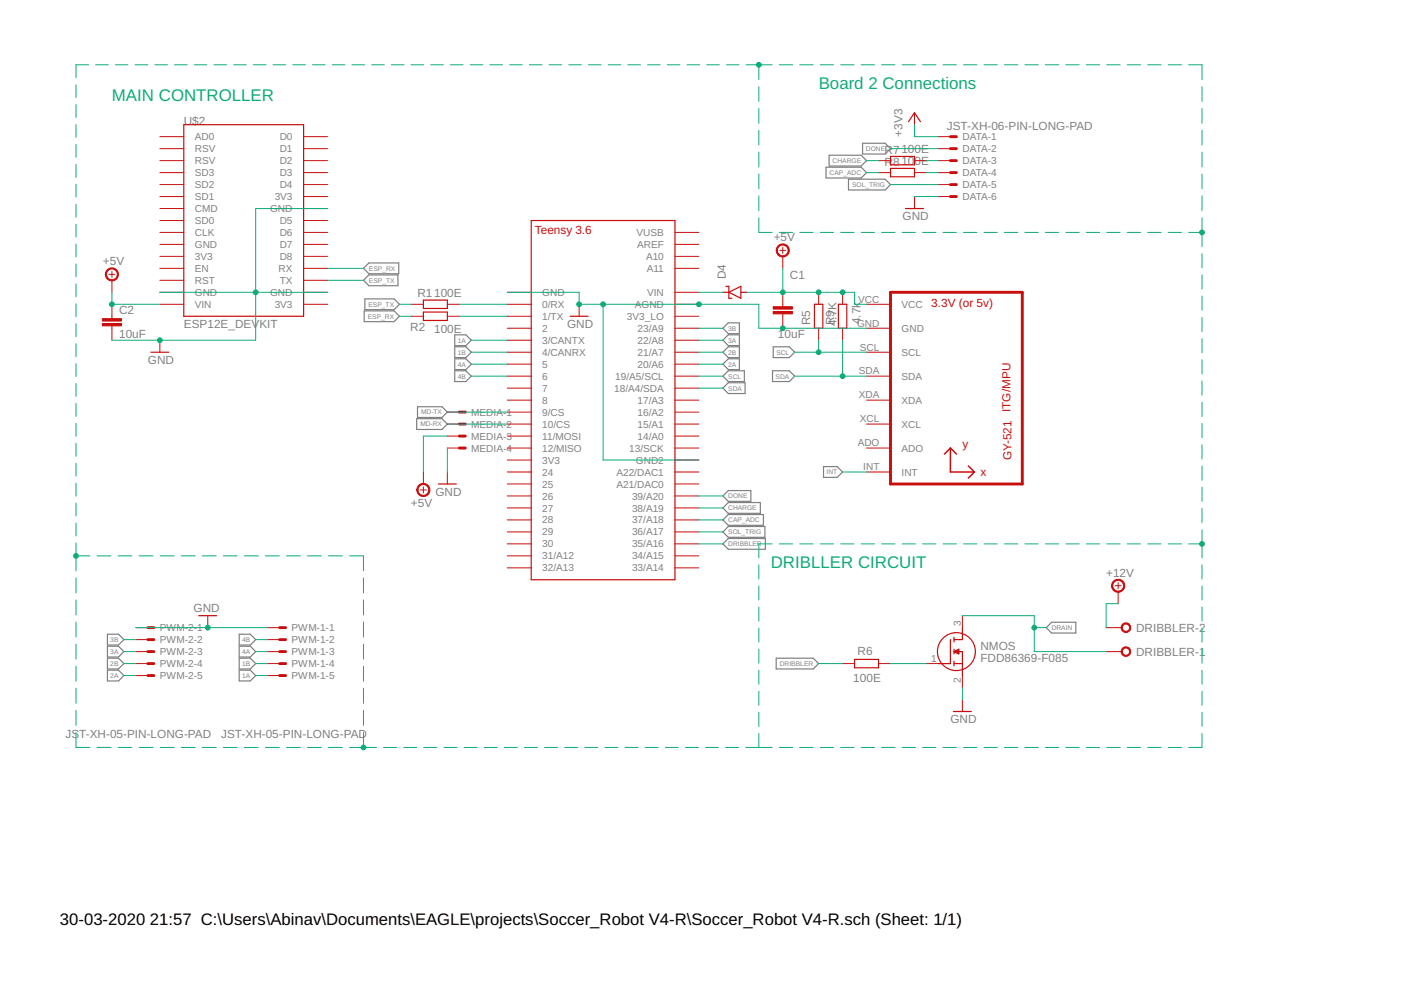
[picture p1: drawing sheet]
<svg xmlns="http://www.w3.org/2000/svg" width="297mm" height="210mm" viewBox="0 0 297 210" stroke-linecap="round" stroke-linejoin="round" font-family="sans-serif">
<g fill="none" stroke="#808080" stroke-width=".25">
<path d="M175.1 35.5h7.5l1.1 1.1-1.1 1.1h-7.5zM175.8 32.9h6.8l1.1 1.2-1.1 1.1h-6.8zM179.9 38h7.8l1.1 1.1-1.1 1.2h-7.8zM182.9 30.4h4.8l1.1 1.1-1.1 1.2h-4.8zM77.1 56.9l1.1-1.1h6.3v2.2h-6.3zM77.1 59.4l1.1-1.1h6.2v2.3h-6.2zM77.2 65.9h6.3l1.2 1.2-1.2 1.1h-6.3zM77.4 63.4h6.1l1.2 1.1-1.2 1.2h-6.1zM96.4 71h2.4l1.1 1.1-1.1 1.2h-2.4zM96.4 73.5h2.4l1.1 1.2-1.1 1.1h-2.4zM96.4 76.1h2.4l1.1 1.1-1.1 1.2h-2.4zM96.4 78.6h2.4l1.1 1.2-1.1 1.1h-2.4z"/>
<path d="M154.4 71h2.4v2.3h-2.4l-1.1-1.2zM154.4 73.5h2.4v2.3h-2.4l-1.1-1.1zM154.4 76.1h2.4v2.3h-2.4l-1.1-1.2zM154.4 78.6h3.4v2.3h-3.4l-1.1-1.1zM154.4 68.5h2.4v2.2h-2.4l-1.1-1.1zM163.8 78.6h3.5l1.2 1.2-1.2 1.1h-3.5zM163.9 73.5h3.4l1.2 1.2-1.2 1.1h-3.4zM88.3 88.8h5.4l1.1 1.1-1.1 1.2h-5.4zM88.5 86.2h5.2l1.1 1.2-1.1 1.1h-5.2zM154.4 81.2h3.6v2.2h-3.6l-1.1-1.1zM174.6 98.9h2.9l1.1 1.2-1.1 1.1h-2.9zM153.3 115.3l1.1-1.1h7.9v2.3h-7.9z"/>
<path d="M153.3 105.2l1.1-1.2h4.8v2.3h-4.8zM153.3 112.8l1.1-1.2h7.8v2.3h-7.8zM153.3 107.7l1.1-1.1h6.8v2.2h-6.8zM153.3 110.2l1.1-1.1h7.5v2.3h-7.5zM22.8 139.6h2.3l1.2 1.1-1.2 1.1h-2.3zM22.8 137h2.3l1.2 1.2-1.2 1.1h-2.3zM22.8 134.5h2.3l1.2 1.1-1.2 1.2h-2.3zM50.7 134.5h2.4l1.1 1.1-1.1 1.2h-2.4zM50.7 137h2.4l1.1 1.2-1.1 1.1h-2.4zM50.7 139.6h2.4l1.1 1.1-1.1 1.1h-2.4zM164.6 139.6h7.8l1.2 1.1-1.2 1.1h-7.8zM221.8 133.1l1.2-1.2h5.1v2.3h-5.1z"/>
<path d="M22.8 142.1h2.3l1.2 1.1-1.2 1.2h-2.3zM50.7 142.1h2.4l1.1 1.1-1.1 1.2h-2.4z"/>
</g>
<g fill="none" stroke="#c90d0c" stroke-width=".25">
<path d="M39 26.4h25.4v40.7h-25.4zM188.8 33.2h5.1v1.7h-5.1zM188.8 35.7h5.1v1.8h-5.1zM192.6 25.8l1.3-1.9 1.3 1.9M112.6 46.8h30.5v76.1h-30.5zM192 44.2h3.8M32 74.7h3.8M89.8 63.6h5v1.8h-5zM89.8 66.2h5v1.7h-5zM120.9 67.1h3.8M153.3 62h1.2M153.9 60.7h.6v2.5h.7"/>
<path d="M154.5 62l2.6-1.3v2.5zM157.1 62h1.2M172.7 64.5h1.8v5.1h-1.8zM177.8 64.5h1.7v5.1h-1.7zM92.9 102.6h3.9M42.1 130.5h3.9M181.2 139.8h5.1v1.8h-5.1zM201.5 135.6v5.1h-2.5M202.3 138.2h1.7v5M202.3 135.1v1M202.3 137.6v1.1M202.3 138.2l1-.6v1.1z"/>
<path d="M202.5 138.3h.8M202.5 138h.8M202.9 138.5h.4M203 137.8h.3M204 133.1v2.5h-1.7M202.1 150.9h3.9M202.3 140.7h1.7M202.3 140.2v1"/>
<circle cx="202.8" cy="138.2" r="4"/>
</g>
<g fill="none" stroke="#c90d0c" stroke-width=".21">
<path d="M33.9 29h5.1M33.9 31.5h5.1M33.9 34.1h5.1M33.9 36.6h5.1M33.9 39.1h5.1M64.4 29h5M64.4 31.5h5M64.4 34.1h5M64.4 36.6h5M64.4 39.1h5M186.3 34.1h2.5M186.3 36.6h2.5"/>
<path d="M193.9 34.1h2.5M193.9 36.6h2.5M193.9 23.9v2.5M199 29h2.5M199 31.5h2.5M199 34.1h2.5M199 36.6h2.5M199 39.1h2.5M23.1 58.2h1.3M23.7 57.5v1.3M23.7 59.4v2.6M33.9 41.7h5.1"/>
<path d="M33.9 44.2h5.1M33.9 46.8h5.1M33.9 49.3h5.1M33.9 51.8h5.1M33.9 54.4h5.1M33.9 56.9h5.1M33.9 59.4h5.1M64.4 41.7h5M64.4 44.2h5M64.4 46.8h5M64.4 49.3h5M64.4 51.8h5"/>
<path d="M64.4 54.4h5M64.4 56.9h5M64.4 59.4h5M143.1 49.3h5.1M143.1 51.8h5.1M143.1 54.4h5.1M143.1 56.9h5.1M165.3 53.1h1.3M166 52.5v1.2M166 54.4v2.5M193.9 41.7v2.5M199 41.7h2.5"/>
<path d="M23.7 64.5v3.1M23.7 69.1v3M33.9 72.1v2.6M33.9 62h5.1M33.9 64.5h5.1M64.4 62h5M64.4 64.5h5M87.2 64.5h2.6M87.2 67.1h2.6M94.8 64.5h2.6M94.8 67.1h2.6M107.5 62h5.1"/>
<path d="M107.5 64.5h5.1M107.5 67.1h5.1M107.5 69.6h5.1M107.5 74.7h5.1M107.5 79.8h5.1M107.5 72.1h5.1M107.5 77.2h5.1M122.8 64.5v2.6M143.1 62h5.1M143.1 64.5h5.1M143.1 67.1h5.1M143.1 69.6h5.1"/>
<path d="M143.1 74.7h5.1M143.1 79.8h5.1M143.1 72.1h5.1M143.1 77.2h5.1M166 62v3M166 66.5v3.1M173.6 62v2.5M173.6 69.6v2.5M178.6 62v2.5M178.6 69.6v2.5M183.7 64.5h5.1M183.7 69.6h5.1"/>
<path d="M183.7 74.7h5.1M183.7 79.8h5.1M94.8 89.9h2.6M94.8 95h2.6M94.8 87.4h2.6M94.8 92.5h2.6M107.5 84.8h5.1M107.5 89.9h5.1M107.5 95h5.1M107.5 82.3h5.1M107.5 87.4h5.1M107.5 92.5h5.1"/>
<path d="M107.5 97.5h5.1M143.1 84.8h5.1M143.1 89.9h5.1M143.1 95h5.1M143.1 82.3h5.1M143.1 87.4h5.1M143.1 92.5h5.1M143.1 97.5h5.1M183.7 84.8h5.1M183.7 89.9h5.1M183.7 95h5.1M89.1 103.9h1.3"/>
<path d="M89.8 100.1v2.5M89.8 103.3v1.2M94.8 100.1v2.5M107.5 100.1h5.1M107.5 102.6h5.1M107.5 105.2h5.1M107.5 107.7h5.1M107.5 110.2h5.1M107.5 112.8h5.1M107.5 115.3h5.1M107.5 117.9h5.1M143.1 100.1h5.1"/>
<path d="M143.1 102.6h5.1M143.1 105.2h5.1M143.1 107.7h5.1M143.1 110.2h5.1M143.1 112.8h5.1M143.1 115.3h5.1M143.1 117.9h5.1M183.7 100.1h5.1M28.8 133.1h2.5M28.8 135.6h2.5M28.8 138.2h2.5M44 130.5v2.6"/>
<path d="M56.7 133.1h2.6M56.7 135.6h2.6M56.7 138.2h2.6M107.5 120.4h5.1M143.1 120.4h5.1M204 130.5v2.6M234.5 133.1h3.3M234.5 138.2h3.3M236.4 124.2h1.3M237.1 123.5v1.3M237.1 125.5v2.5M28.8 140.7h2.5"/>
<path d="M28.8 143.2h2.5M56.7 140.7h2.6M56.7 143.2h2.6M178.6 140.7h2.6M186.3 140.7h2.5M196.4 140.7h2.6M204 143.2v2.6M204 148.3v2.6"/>
</g>
<g fill="#c90d0c" stroke="#c90d0c" stroke-width=".21">
<path d="M164.9 52.1a1.4 1.4 0 0 1 2.3 .2 1.4 1.4 0 0 1-.8 2.1 1.4 1.4 0 0 1-1.8-1.3h.2a1.14 1.14 0 0 1 1.7-1 1.14 1.14 0 0 1 .1 2 1.14 1.14 0 0 1-1.8-.7v-.3h-.2z" fill-rule="evenodd"/>
<path d="M22.7 57.2a1.4 1.4 0 0 1 2.2 .3 1.4 1.4 0 0 1-.8 2 1.4 1.4 0 0 1-1.8-1.3h.3a1.15 1.15 0 0 1 1.6-1.1 1.15 1.15 0 0 1 .3 1.9 1.15 1.15 0 0 1-1.9-.5v-.3h-.3z" fill-rule="evenodd"/>
<path d="M238.1 137.4a1.03 1.03 0 0 1 1.5 .3 1.03 1.03 0 0 1-.6 1.4 1.03 1.03 0 0 1-1.3-.9h.3a.77 .77 0 0 1 1.1-.7 .77 .77 0 0 1 .1 1.3 .77 .77 0 0 1-1.2-.4v-.2h-.3z" fill-rule="evenodd"/>
<path d="M238.1 132.3a1.03 1.03 0 0 1 1.5 .3 1.03 1.03 0 0 1-.6 1.5 1.03 1.03 0 0 1-1.3-1h.3a.77 .77 0 0 1 1.1-.7 .77 .77 0 0 1 .1 1.3 .77 .77 0 0 1-1.2-.4v-.2h-.3z" fill-rule="evenodd"/>
<path d="M236.1 123.2a1.4 1.4 0 0 1 2.2 .3 1.4 1.4 0 0 1-.9 2 1.4 1.4 0 0 1-1.7-1.3h.2a1.15 1.15 0 0 1 1.6-1.1 1.15 1.15 0 0 1 .3 1.9 1.15 1.15 0 0 1-1.8-.5l-.1-.3h-.2z" fill-rule="evenodd"/>
<path d="M88.8 102.9a1.39 1.39 0 0 1 2.2 .3 1.39 1.39 0 0 1-.9 2 1.39 1.39 0 0 1-1.7-1.3h.2a1.14 1.14 0 0 1 1.7-1 1.14 1.14 0 0 1 .1 2 1.14 1.14 0 0 1-1.8-.7v-.3h-.2z" fill-rule="evenodd"/>
</g>
<g fill="#c90d0c" stroke="#c90d0c" stroke-width=".21">
<path d="M163.9 66h4.1v.5h-4.1z"/>
<path d="M163.9 65h4.1v.5h-4.1z"/>
<path d="M21.7 68.6h4.1v.5h-4.1z"/>
<path d="M21.7 67.6h4.1v.5h-4.1z"/>
</g>
<g fill="none" stroke="#c90d0c" stroke-width=".61">
<path d="M201.5 29h1.3M201.5 31.5h1.3M201.5 34.1h1.3M201.5 36.6h1.3M201.5 39.1h1.3M201.5 41.7h1.3M188.8 62h27.9v40.6h-27.9zM97.4 87.4h1.3M97.4 89.9h1.3M97.4 92.5h1.3M97.4 95h1.3M31.3 133.1h1.3"/>
<path d="M31.3 135.6h1.3M31.3 138.2h1.3M59.3 133.1h1.3M59.3 135.6h1.3M59.3 138.2h1.3M31.3 140.7h1.3M31.3 143.2h1.3M59.3 140.7h1.3M59.3 143.2h1.3"/>
</g>
<path d="M201.5 95v5.1h5.1M201.5 95l1.3 1.3M201.5 95l-1.3 1.3M205.3 98.8l1.3 1.3M206.6 100.1l-1.3 1.2" fill="none" stroke="#c90d0c" stroke-width=".32"/>
<g fill="none" stroke="#0dab76" stroke-width=".21">
<path d="M16.1 18v2.7M18.8 13.7h-2.7v2.8M20.3 13.7h2.7M24.5 13.7h2.6M28.6 13.7h2.7M32.8 13.7h2.7M37 13.7h2.7M41.2 13.7h2.7M45.4 13.7h2.6M49.6 13.7h2.6M53.7 13.7h2.7M57.9 13.7h2.7"/>
<path d="M62.1 13.7h2.6M66.3 13.7h2.6M70.4 13.7h2.7M74.6 13.7h2.7M78.8 13.7h2.7M83 13.7h2.7M87.1 13.7h2.7M91.3 13.7h2.7M95.5 13.7h2.7M99.7 13.7h2.7M103.9 13.7h2.7M108.1 13.7h2.6"/>
<path d="M112.2 13.7h2.7M116.4 13.7h2.7M120.6 13.7h2.7M124.8 13.7h2.6M128.9 13.7h2.7M133.1 13.7h2.7M137.3 13.7h2.7M141.5 13.7h2.7M145.7 13.7h2.6M149.8 13.7h2.7M154 13.7h2.7M158.2 13.7h5.5"/>
<path d="M160.9 13.7v3.2M160.9 18.4v3.1M165.2 13.7h2.9M169.6 13.7h2.8M173.9 13.7h2.8M178.2 13.7h2.9M182.6 13.7h2.8M186.9 13.7h2.9M191.3 13.7h2.8M195.6 13.7h2.8M199.9 13.7h2.9M204.3 13.7h2.8"/>
<path d="M208.6 13.7h2.9M213 13.7h2.8M217.3 13.7h2.8M221.6 13.7h2.9M226 13.7h2.8M230.3 13.7h2.9M234.7 13.7h2.8M239 13.7h2.8M243.3 13.7h2.9M247.7 13.7h2.8M252 13.7h2.8v3.2M254.8 18.4v3.1"/>
<path d="M16.1 22.2v2.7M16.1 26.4v2.7M16.1 30.6v2.8M16.1 34.9v2.7M16.1 39.1v2.7M160.9 23v3.1M160.9 27.6v3.2M160.9 32.3v3.1M160.9 36.9v3.1M183.7 34.1h2.6M183.7 36.6h2.6M188.8 31.5h10.2"/>
<path d="M188.8 39.1h10.2M193.9 26.4v2.6h5.1M196.4 34.1h2.6M196.4 36.6h2.6M254.8 23v3.1M254.8 27.6v3.2M254.8 32.3v3.1M254.8 36.9v3.1M16.1 43.3v2.7M16.1 47.5v2.7M16.1 51.8v2.7M16.1 56v2.7"/>
<path d="M69.4 44.2h-15.2v27.9h-30.5M69.4 56.9h7.7M69.4 59.4h7.7M160.9 41.5v3.2M160.9 46.2v3.1h2.8M165.2 49.3h2.9M166 56.9v5.1M169.6 49.3h2.8M173.9 49.3h2.8M178.2 49.3h2.9M182.6 49.3h2.8M186.9 49.3h2.9"/>
<path d="M191.3 49.3h2.8M193.9 41.7h5.1M195.6 49.3h2.8M199.9 49.3h2.9M204.3 49.3h2.8M208.6 49.3h2.9M213 49.3h2.8M217.3 49.3h2.8M221.6 49.3h2.9M226 49.3h2.8M230.3 49.3h2.9M234.7 49.3h2.8"/>
<path d="M239 49.3h2.8M243.3 49.3h2.9M247.7 49.3h2.8M252 49.3h2.8M254.8 41.5v3.2M254.8 46.2v6.1M254.8 53.8v3M254.8 58.3v3M16.1 60.2v2.7M16.1 64.4v2.8M16.1 68.6v2.8M16.1 72.9v2.7"/>
<path d="M16.1 77.1v2.7M23.7 62v2.5h10.2M33.9 62h35.5M84.7 64.5h2.5M84.7 67.1h2.5M97.4 64.5h10.1M97.4 67.1h10.1M99.9 72.1h7.6M99.9 74.7h7.6M99.9 77.2h7.6M99.9 79.8h7.6M107.5 62h15.3v2.5h38.1v5.1h22.8"/>
<path d="M127.9 64.5v33h20.3M148.2 62h5.1M148.2 69.6h5.1M148.2 72.1h5.1M148.2 74.7h5.1M148.2 77.2h5.1M148.2 79.8h5.1M158.3 62h22.9v2.5h2.5M168.5 74.7h15.2M168.5 79.8h15.2M173.6 72.1v2.6M178.6 72.1v7.7"/>
<path d="M254.8 62.8v3M254.8 67.3v3M254.8 71.8v3M254.8 76.3v3M16.1 81.3v2.8M16.1 85.6v2.7M16.1 89.8v2.7M16.1 94v2.7M16.1 98.2v2.7M94.8 95v5.1M94.8 92.5h-5v7.6M94.8 87.4h12.7"/>
<path d="M94.8 89.9h12.7M148.2 82.3h5.1M254.8 80.8v3M254.8 85.3v3M254.8 89.8v3M254.8 94.3v3M254.8 98.8v3M16.1 102.4v2.8M16.1 106.7v2.7M16.1 110.9v2.7M16.1 115.1v5.9M16.1 117.9h3"/>
<path d="M20.6 117.9h2.9M25 117.9h3M29.5 117.9h2.9M34 117.9h2.9M38.4 117.9h3M42.9 117.9h2.9M47.3 117.9h3M51.8 117.9h3M56.3 117.9h2.9M60.7 117.9h3M65.2 117.9h2.9M69.6 117.9h3"/>
<path d="M74.1 117.9h3v3.1M148.2 115.3h5.1M148.2 105.2h5.1M148.2 112.8h5.1M148.2 107.7h5.1M148.2 110.2h5.1M160.9 119.8v2.9M163.7 115.3h-2.8v3M165.2 115.3h2.9M169.6 115.3h2.8M173.9 115.3h2.8M178.2 115.3h2.9"/>
<path d="M178.6 100.1h5.1M182.6 115.3h2.8M186.9 115.3h2.9M191.3 115.3h2.8M195.6 115.3h2.8M199.9 115.3h2.9M204.3 115.3h2.8M208.6 115.3h2.9M213 115.3h2.8M217.3 115.3h2.8M221.6 115.3h2.9M226 115.3h2.8"/>
<path d="M230.3 115.3h2.9M234.7 115.3h2.8M239 115.3h2.8M243.3 115.3h2.9M247.7 115.3h2.8M252 115.3h2.8M254.8 103.3v3M254.8 107.8v3M254.8 112.3v6M254.8 119.8v2.9M16.1 122.5v3.2M16.1 127.2v3.2"/>
<path d="M16.1 131.9v3.2M16.1 136.6v3.1M26.3 138.2h2.5M26.3 135.6h2.5M28.8 133.1h27.9M54.2 138.2h2.5M54.2 135.6h2.5M77.1 122.5v3.2M77.1 127.2v3.2M77.1 131.9v3.2M77.1 136.6v3.1M160.9 124.2v3"/>
<path d="M160.9 128.7v3M160.9 133.2v2.9M160.9 137.6v3M204 130.5h15.3v7.7h15.2M219.3 133.1h2.5M237.1 128h-2.6v5.1M254.8 124.2v3M254.8 128.7v3M254.8 133.2v2.9M254.8 137.6v3M16.1 141.2v3.2M16.1 145.9v3.2"/>
<path d="M16.1 150.6v3.2M16.1 155.3v3.2h3M20.6 158.5h2.9M25 158.5h3M26.3 143.2h2.5M26.3 140.7h2.5M29.5 158.5h2.9M34 158.5h2.9M38.4 158.5h3M42.9 158.5h2.9M47.3 158.5h3M51.8 158.5h3"/>
<path d="M54.2 143.2h2.5M54.2 140.7h2.5M56.3 158.5h2.9M60.7 158.5h3M65.2 158.5h2.9M69.6 158.5h3M74.1 158.5h5.7M77.1 141.2v3.2M77.1 145.9v3.2M77.1 150.6v3.2M77.1 155.3v3.2M81.3 158.5h2.8"/>
<path d="M85.6 158.5h2.8M89.9 158.5h2.7M94.1 158.5h2.8M98.4 158.5h2.8M102.7 158.5h2.7M106.9 158.5h2.8M111.2 158.5h2.8M115.5 158.5h2.7M119.7 158.5h2.8M124 158.5h2.7M128.2 158.5h2.8M132.5 158.5h2.8"/>
<path d="M136.8 158.5h2.8M141.1 158.5h2.7M145.3 158.5h2.8M149.6 158.5h2.7M153.8 158.5h2.8M158.1 158.5h5.6M160.9 142.1v3M160.9 146.6v2.9M160.9 151v3M160.9 155.5v3M165.2 158.5h2.9M169.6 158.5h2.8"/>
<path d="M173.6 140.7h5M173.9 158.5h2.8M178.2 158.5h2.9M182.6 158.5h2.8M186.9 158.5h2.9M188.8 140.7h7.6M191.3 158.5h2.8M195.6 158.5h2.8M199.9 158.5h2.9M204 145.8v2.5M204.3 158.5h2.8M208.6 158.5h2.9"/>
<path d="M213 158.5h2.8M217.3 158.5h2.8M221.6 158.5h2.9M226 158.5h2.8M230.3 158.5h2.9M234.7 158.5h2.8M239 158.5h2.8M243.3 158.5h2.9M247.7 158.5h2.8M254.8 142.1v3M254.8 146.6v2.9M254.8 151v3"/>
<path d="M254.8 155.5v3h-2.8"/>
</g>
<g fill="#0dab76" stroke="#0dab76" stroke-width=".21">
<circle cx="16.1" cy="117.9" r=".51"/>
<circle cx="77.1" cy="158.5" r=".51"/>
<circle cx="254.8" cy="115.3" r=".51"/>
<circle cx="160.9" cy="13.7" r=".51"/>
<circle cx="254.8" cy="49.3" r=".51"/>
<circle cx="122.8" cy="64.5" r=".51"/>
<circle cx="166" cy="69.6" r=".51"/>
<circle cx="127.9" cy="64.5" r=".51"/>
<circle cx="148.2" cy="64.5" r=".51"/>
<circle cx="54.2" cy="62" r=".51"/>
<circle cx="33.9" cy="72.1" r=".51"/>
<circle cx="44" cy="133.1" r=".51"/>
<circle cx="166" cy="62" r=".51"/>
<circle cx="173.6" cy="62" r=".51"/>
<circle cx="178.6" cy="62" r=".51"/>
<circle cx="23.7" cy="64.5" r=".51"/>
<circle cx="173.6" cy="74.7" r=".51"/>
<circle cx="178.6" cy="79.8" r=".51"/>
<circle cx="219.3" cy="133.1" r=".51"/>
</g>
<g font-size="3.6" fill="#0dab76">
<text x="23.7" y="21.4">MAIN CONTROLLER</text>
<text x="173.6" y="18.8">Board 2 Connections</text>
<text x="163.4" y="120.4">DRIBLLER CIRCUIT</text>
</g>
<g font-size="3.5">
<text x="12.7" y="196.2">30-03-2020</text>
<text x="31.8" y="196.2">21:57 C:\Users\Abinav\Documents\EAGLE\projects\Soccer_Robot V4-R\Soccer_Robot V4-R.sch (Sheet: 1/1)</text>
</g>
<g font-size="2.5" fill="#808080">
<text x="39" y="26.4">U$2</text>
<text x="191.4" y="29" transform="rotate(-90 191.4 29)">+3V3</text>
<text x="200.8" y="27.6">JST-XH-06-PIN-LONG-PAD</text>
<text x="187.5" y="32.6">R7100E</text>
<text x="187.5" y="35.1">R8100E</text>
<text x="191.4" y="46.7">GND</text>
<text x="164.1" y="51.2">+5V</text>
<text x="21.8" y="56.3">+5V</text>
<text x="153.9" y="59.2" transform="rotate(-90 153.9 59.2)">D4</text>
<text x="167.5" y="59.1">C1</text>
<text x="88.5" y="63">R1100E</text>
<text x="25.3" y="71.8">10uF</text>
<text x="25.3" y="66.7">C2</text>
<text x="39" y="69.6">ESP12E_DEVKIT</text>
<text x="87" y="70.1">R2</text>
<text x="92" y="70.6">100E</text>
<text x="120.2" y="69.6">GND</text>
<text x="164.9" y="71.8">10uF</text>
<text x="171.8" y="69" transform="rotate(-90 171.8 69)">R5</text>
<text x="176.9" y="69" transform="rotate(-90 176.9 69)">R9</text>
<text x="177.4" y="69.2" transform="rotate(-90 177.4 69.2)">4.7K</text>
<text x="182.5" y="68.8" transform="rotate(-90 182.5 68.8)">4.7k</text>
<text x="31.3" y="77.2">GND</text>
<text x="87.1" y="107.6">+5V</text>
<text x="92.3" y="105.2">GND</text>
<text x="234.5" y="122.3">+12V</text>
<text x="41" y="129.8">GND</text>
<text x="207.9" y="137.8">NMOS</text>
<text x="240.9" y="134">DRIBBLER-2</text>
<text x="181.8" y="138.9">R6</text>
<text x="207.9" y="140.3">FDD86369-F085</text>
<text x="240.9" y="139">DRIBBLER-1</text>
<text x="180.9" y="144.5">100E</text>
<text x="201.5" y="153.4">GND</text>
<text x="13.9" y="156.6">JS</text>
<text x="16.8" y="156.6">T-XH-05-PIN-LONG-PAD</text>
<text x="46.9" y="156.6">JST-XH-05-PIN-LONG-PAD</text>
</g>
<g font-size="2.5" fill="#c90d0c">
<text x="113.4" y="49.5">Teensy 3.6</text>
<text x="197.5" y="65">3.3V (or 5v)</text>
<text x="214.2" y="87.4" transform="rotate(-90 214.2 87.4)">ITG/MPU</text>
<text x="204.1" y="95">y</text>
<text x="207.9" y="100.8">x</text>
<text x="214.5" y="97.5" transform="rotate(-90 214.5 97.5)">GY-521</text>
</g>
<g font-size="2.1" fill="#808080">
<text x="41.3" y="29.7">AD0</text>
<text x="59.3" y="29.7">D0</text>
<text x="204.1" y="29.7">DATA-1</text>
<text x="41.3" y="32.3">RSV</text>
<text x="41.3" y="34.8">RSV</text>
<text x="59.3" y="32.3">D1</text>
<text x="59.3" y="34.8">D2</text>
<text x="204.1" y="32.3">DATA-2</text>
<text x="204.1" y="34.8">DATA-3</text>
<text x="41.3" y="37.4">SD3</text>
<text x="41.3" y="39.9">SD2</text>
<text x="59.3" y="37.4">D3</text>
<text x="59.3" y="39.9">D4</text>
<text x="204.1" y="37.4">DATA-4</text>
<text x="204.1" y="39.9">DATA-5</text>
<text x="41.3" y="42.4">SD1</text>
<text x="41.3" y="45">CMD</text>
<text x="41.3" y="47.5">SD0</text>
<text x="57.3" y="45">GND</text>
<text x="58.2" y="42.4">3V3</text>
<text x="59.3" y="47.5">D5</text>
<text x="204.1" y="42.4">DATA-6</text>
<text x="41.3" y="50">CLK</text>
<text x="41.3" y="52.6">GND</text>
<text x="59.3" y="50">D6</text>
<text x="59.3" y="52.6">D7</text>
<text x="135" y="50">VUSB</text>
<text x="135.1" y="52.6">AREF</text>
<text x="41.3" y="55.1">3V3</text>
<text x="41.3" y="57.7">EN</text>
<text x="59.1" y="57.7">RX</text>
<text x="59.3" y="55.1">D8</text>
<text x="137" y="55.1">A10</text>
<text x="137.1" y="57.7">A11</text>
<text x="41.3" y="60.2">RST</text>
<text x="41.3" y="62.7">GND</text>
<text x="41.3" y="65.3">VIN</text>
<text x="57.3" y="62.7">GND</text>
<text x="58.2" y="65.3">3V3</text>
<text x="59.3" y="60.2">TX</text>
<text x="115" y="65.3">0/RX</text>
<text x="115" y="62.7">GND</text>
<text x="134.6" y="65.3">AGND</text>
<text x="137.2" y="62.7">VIN</text>
<text x="182" y="64.2">VCC</text>
<text x="191.2" y="65.3">VCC</text>
<text x="115" y="67.8">1/TX</text>
<text x="115" y="70.4">2</text>
<text x="132.9" y="67.8">3V3_LO</text>
<text x="135.2" y="70.4">23/A9</text>
<text x="181.7" y="69.2">GND</text>
<text x="191.2" y="70.4">GND</text>
<text x="115" y="72.9">3/CANTX</text>
<text x="115" y="75.4">4/CANRX</text>
<text x="115" y="78">5</text>
<text x="135.2" y="72.9">22/A8</text>
<text x="135.2" y="75.4">21/A7</text>
<text x="135.2" y="78">20/A6</text>
<text x="182.3" y="74.3">SCL</text>
<text x="191.2" y="75.4">SCL</text>
<text x="115" y="80.5">6</text>
<text x="115" y="83.1">7</text>
<text x="130.2" y="83.1">18/A4/SDA</text>
<text x="130.5" y="80.5">19/A5/SCL</text>
<text x="182.1" y="79.4">SDA</text>
<text x="191.2" y="80.5">SDA</text>
<text x="99.9" y="88.1">MEDIA-1</text>
<text x="115" y="85.6">8</text>
<text x="115" y="88.1">9/CS</text>
<text x="135.2" y="85.6">17/A3</text>
<text x="135.2" y="88.1">16/A2</text>
<text x="182.1" y="84.5">XDA</text>
<text x="182.3" y="89.6">XCL</text>
<text x="191.2" y="85.6">XDA</text>
<text x="99.9" y="90.7">MEDIA-2</text>
<text x="99.9" y="93.2">MEDIA-3</text>
<text x="99.9" y="95.8">MEDIA-4</text>
<text x="115" y="90.7">10/CS</text>
<text x="115" y="93.2">11/MOSI</text>
<text x="115" y="95.8">12/MISO</text>
<text x="133.4" y="95.8">13/SCK</text>
<text x="135.2" y="90.7">15/A1</text>
<text x="135.2" y="93.2">14/A0</text>
<text x="181.8" y="94.6">ADO</text>
<text x="191.2" y="90.7">XCL</text>
<text x="191.2" y="95.8">ADO</text>
<text x="115" y="98.3">3V3</text>
<text x="115" y="100.8">24</text>
<text x="130.7" y="100.8">A22/DAC1</text>
<text x="134.8" y="98.3">GND2</text>
<text x="183" y="99.7">INT</text>
<text x="191.2" y="100.8">INT</text>
<text x="115" y="103.4">25</text>
<text x="115" y="105.9">26</text>
<text x="130.7" y="103.4">A21/DAC0</text>
<text x="134" y="105.9">39/A20</text>
<text x="115" y="108.5">27</text>
<text x="115" y="111">28</text>
<text x="115" y="113.5">29</text>
<text x="134" y="108.5">38/A19</text>
<text x="134" y="111">37/A18</text>
<text x="134" y="113.5">36/A17</text>
<text x="115" y="116.1">30</text>
<text x="115" y="118.6">31/A12</text>
<text x="134" y="116.1">35/A16</text>
<text x="134" y="118.6">34/A15</text>
<text x="115" y="121.1">32/A13</text>
<text x="134" y="121.1">33/A14</text>
<text x="33.9" y="133.8">PWM-2-1</text>
<text x="33.9" y="136.4">PWM-2-2</text>
<text x="61.8" y="133.8">PWM-1-1</text>
<text x="61.8" y="136.4">PWM-1-2</text>
<text x="203.7" y="132.7" transform="rotate(-90 203.7 132.7)">3</text>
<text x="33.9" y="138.9">PWM-2-3</text>
<text x="33.9" y="141.5">PWM-2-4</text>
<text x="61.8" y="138.9">PWM-1-3</text>
<text x="61.8" y="141.5">PWM-1-4</text>
<text x="197.4" y="140.3">1</text>
<text x="33.9" y="144">PWM-2-5</text>
<text x="61.8" y="144">PWM-1-5</text>
<text x="203.7" y="144.8" transform="rotate(-90 203.7 144.8)">2</text>
</g>
<g font-size="1.4" fill="#808080">
<text x="176.5" y="34.6">CHARGE</text>
<text x="183.6" y="32">DONE</text>
<text x="175.9" y="37.1">CAP_ADC</text>
<text x="180.7" y="39.6">SOL_TRIG</text>
<text x="78.2" y="57.4">ESP_RX</text>
<text x="78.2" y="60">ESP_TX</text>
<text x="78.1" y="65">ESP_TX</text>
<text x="78" y="67.6">ESP_RX</text>
<text x="154.4" y="70.1">3B</text>
<text x="97" y="72.6">1A</text>
<text x="97" y="75.2">1B</text>
<text x="97" y="77.7">4A</text>
<text x="154.4" y="72.6">3A</text>
<text x="154.4" y="75.2">2B</text>
<text x="154.4" y="77.7">2A</text>
<text x="164.6" y="75.2">SCL</text>
<text x="97" y="80.3">4B</text>
<text x="154.4" y="80.3">SCL</text>
<text x="154.4" y="82.8">SDA</text>
<text x="164.4" y="80.3">SDA</text>
<text x="89.3" y="87.9">MD-TX</text>
<text x="89.1" y="90.4">MD-RX</text>
<text x="175.2" y="100.6">INT</text>
<text x="154.4" y="105.7">DONE</text>
<text x="154.4" y="113.3">SOL_TRIG</text>
<text x="154.4" y="108.2">CHARGE</text>
<text x="154.4" y="110.7">CAP_ADC</text>
<text x="154.4" y="115.8">DRIBBLER</text>
<text x="23.4" y="136.1">3B</text>
<text x="51.3" y="136.1">4B</text>
<text x="223" y="133.6">DRAIN</text>
<text x="23.4" y="138.7">3A</text>
<text x="23.4" y="141.2">2B</text>
<text x="23.4" y="143.7">2A</text>
<text x="51.3" y="143.7">1A</text>
<text x="51.3" y="141.2">1B</text>
<text x="51.3" y="138.7">4A</text>
<text x="165.3" y="141.2">DRIBBLER</text>
</g>
</svg>
